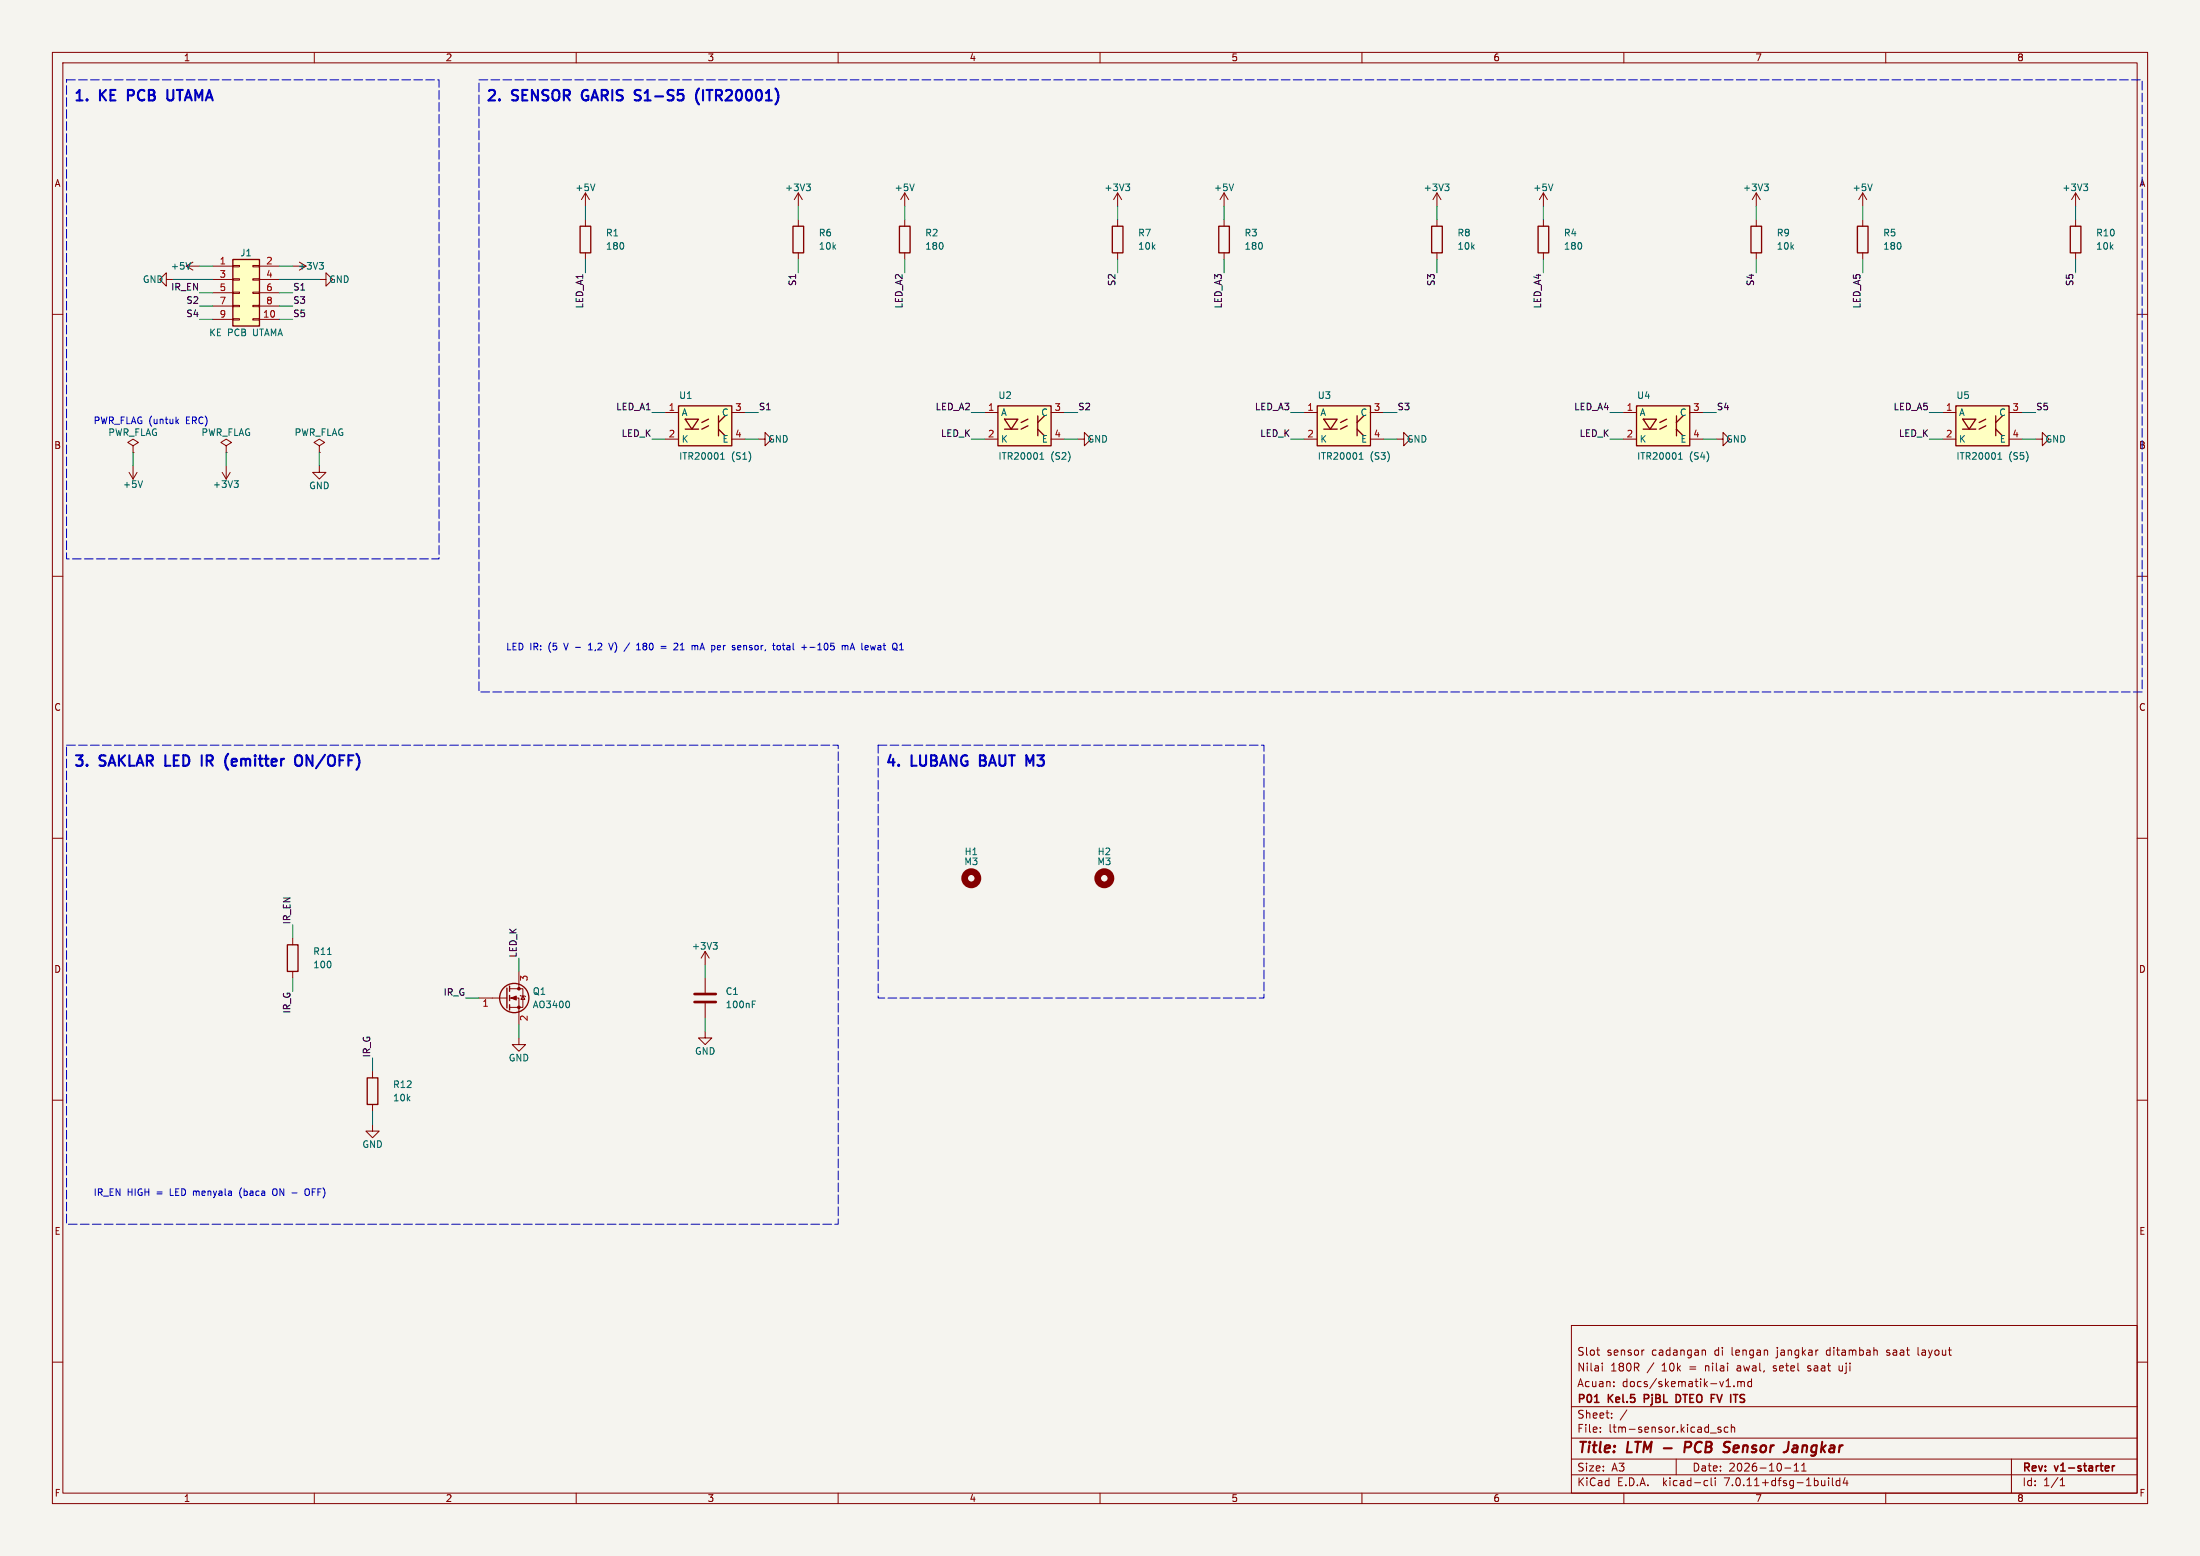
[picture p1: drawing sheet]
<svg xmlns="http://www.w3.org/2000/svg" width="420mm" height="297mm" viewBox="0 0 420 297" stroke-linecap="round" stroke-linejoin="round" font-family="sans-serif">
<path d="M0 0h420v297h-420z" fill="#f5f4ef" stroke="#f5f4ef" stroke-width=".19"/>
<g fill="none" stroke="#840000" stroke-width=".19">
<path d="M10 10h400v277h-400zM12 12h396v273h-396zM60 10v2M110 10v2M160 10v2M210 10v2M260 10v2M310 10v2M360 10v2M111.8 36.8v2.6M111.8 36.8l-.8 1.3M111.8 36.8l.7 1.3"/>
<path d="M152.4 36.8v2.6M152.4 36.8l-.8 1.3M152.4 36.8l.8 1.3M172.7 36.8v2.6M172.7 36.8l-.7 1.3M172.7 36.8l.8 1.3M213.4 36.8v2.6M213.4 36.8l-.8 1.3M213.4 36.8l.7 1.3M233.7 36.8v2.6M233.7 36.8l-.8 1.3M233.7 36.8l.7 1.3"/>
<path d="M274.3 36.8v2.6M274.3 36.8l-.7 1.3M274.3 36.8l.8 1.3M294.6 36.8l-.7 1.3M294.6 36.8v2.6M294.6 36.8l.8 1.3M335.3 36.8v2.6M335.3 36.8l-.8 1.3M335.3 36.8l.7 1.3M355.6 36.8v2.6M355.6 36.8l-.8 1.3M355.6 36.8l.8 1.3"/>
<path d="M396.2 36.8v2.6M396.2 36.8l-.7 1.3M396.2 36.8l.8 1.3M10 60h2M31.7 53.3v-1.2l-1.2 1.2 1.2 1.3v-1.3h1.3M35.6 50.8h2.5M35.6 50.8l1.2 .8M36.8 50l-1.2 .8M40.6 50.8h3.8M40.6 53.3h3.8M40.6 55.9h3.8M40.6 58.4h3.8"/>
<path d="M44.4 58.3h1.3v.2h-1.3zM44.4 55.8h1.3v.2h-1.3zM44.4 53.2h1.3v.3h-1.3zM44.4 50.7h1.3v.2h-1.3zM48.3 58.3h1.2v.2h-1.2zM48.3 55.8h1.2v.2h-1.2zM48.3 53.2h1.2v.3h-1.2zM48.3 50.7h1.2v.2h-1.2zM49.5 50.8h3.8M49.5 53.3h3.8M49.5 55.9h3.8M49.5 58.4h3.8"/>
<path d="M55.9 50.8h2.5M61 53.3h1.2v-1.2l1.3 1.2-1.3 1.3v-1.3M111.8 41.9v1.3M111.8 48.3v1.2M152.4 41.9v1.3M152.4 48.3v1.2M172.7 41.9v1.3M172.7 48.3v1.2M213.4 41.9v1.3M213.4 48.3v1.2M233.7 41.9v1.3M233.7 48.3v1.2"/>
<path d="M274.3 41.9v1.3M274.3 48.3v1.2M294.6 41.9v1.3M294.6 48.3v1.2M335.3 41.9v1.3M335.3 48.3v1.2M355.6 41.9v1.3M355.6 48.3v1.2M396.2 41.9v1.3M396.2 48.3v1.2M408 60h2M40.6 61h3.8"/>
<path d="M44.4 60.8h1.3v.3h-1.3zM48.3 60.8h1.2v.3h-1.2zM49.5 61h3.8M127 78.7h2.5M139.7 78.7h2.5M188 78.7h2.5M200.7 78.7h2.5M248.9 78.7h2.6M261.6 78.7h2.6M309.9 78.7h2.5M322.6 78.7h2.5M370.8 78.7h2.6"/>
<path d="M383.5 78.7h2.6M24.6 90.2l.8 1.2M25.4 85.1l1-.6-1-.7-1 .7 1 .6v1.3M25.4 86.4h.1M25.4 88.9v2.5M26.2 90.2l-.8 1.2M42.4 90.2l.8 1.2M43.2 85.1l1-.6-1-.7-1 .7 1 .6v1.3M43.2 86.4h.1M43.2 88.9v2.5M43.9 90.2l-.7 1.2M61 88.9v1.3h1.2l-1.2 1.2-1.3-1.2h1.3"/>
<path d="M61 85.1l1-.6-1-.7-1.1 .7 1.1 .6v1.3M61 86.4h.1M127 83.8h2.5M139.7 83.8h2.5M144.8 83.8h1.2v-1.2l1.3 1.2-1.3 1.3v-1.3M188 83.8h2.5M200.7 83.8h2.5M205.7 83.8h1.3v-1.2l1.3 1.2-1.3 1.3v-1.3M248.9 83.8h2.6M261.6 83.8h2.6M266.7 83.8h1.3v-1.2l1.2 1.2-1.2 1.3v-1.3M309.9 83.8h2.5"/>
<path d="M322.6 83.8h2.5M327.7 83.8h1.2v-1.2l1.3 1.2-1.3 1.3v-1.3M370.8 83.8h2.6M383.5 83.8h2.6M388.6 83.8h1.3v-1.2l1.3 1.2-1.3 1.3v-1.3M10 110h2M408 110h2M10 160h2M408 160h2M55.9 179.1v1.2M55.9 185.4v1.3M91.4 190.5h5.4"/>
<path d="M97.3 190.5h1.8v5.1M97.3 188.7h2.5v3.6h-2.5M99.1 198.1v1.3h1.2l-1.2 1.3-1.3-1.3h1.3M99.1 185.4v3.3M99.3 190l1 .2M99.8 190.1l.4 .7h-.8zM134.6 196.9v1.2h1.3l-1.3 1.3-1.3-1.3h1.3M134.6 181.6v2.6M134.6 186.7v2.8M134.6 191.5v2.8M134.6 181.6l-.7 1.3M134.6 181.6l.8 1.3"/>
<path d="M10 210h2M71.1 214.6v1.3h1.3l-1.3 1.3-1.3-1.3h1.3M71.1 204.5v1.2M71.1 210.8v1.3M408 210h2M10 260h2M300 253h108v32h-108zM304.8 257.7h.6M305.2 258.7h.2M313.9 257.7l-.3 .1M325 257.8h.5l.1 .9M360.2 258.6l.1 .1"/>
<path d="M360.2 257.8v.3M366.2 257.2v1.3l.2 .2M408 260h2M300 278.5h108M300 274.5h108M300 268.5h108M305.5 273.2v.2M305.5 272.5v.1M305.9 260.2v.1M305.9 260.7v1M307.7 270.5v.2M307.7 269.8v.1"/>
<path d="M308.1 264.5v.2M308.1 263.8v.1M310.6 269.1l-1.3 1.9M320 278.5v3M326.5 273.5h1.2M328.5 272.5l-.3-.1-.3 .2 .1 .2 .5 .2v.3h-.6M329.5 264.7h.9M329.8 263.4l.1-.2v1.5M329.9 272.5l-.5-.1-.2 .3 .1 .6h.6M330.5 272.5l.2-.1 .4 .1 .1 .9M330.5 271.9v1.5M331 264.5v.2"/>
<path d="M331.7 263.8l.5-.1 .2 .2M331.7 263.7v1M332.4 263.9l.2-.2 .3 .1 .1 .9M332.4 263.9v.8M334.4 263.8l-.5-.1-.2 .3 .1 .6h.6M334.4 263.2v1.5M338.5 261.6l.2 .1M338.6 260.8v.3M342.5 279.7l.4-.4v1.5M343.9 279.7l.5-.4v1.5M345.1 261.6l.4 .1M345.3 260.7l-.2 .2 .2 .3"/>
<path d="M351.1 260.7v.8l.2 .2h.2M384 278.5v6.5M60 285v2M110 285v2M160 285v2M210 285v2M260 285v2M300 281.5h108M310 285v2M325.6 282.6l.4 .1M326 283.5l-.4 .1M326.7 282.1v1.3l.2 .2"/>
<path d="M327.4 282.1v.1M327.4 282.6v1M340.7 280.2h1.2M342.5 280.8h.9M343.9 280.8h.9M349.1 282.1v.1M349.1 282.6v1M349.8 282.1v1.3l.2 .2M351.2 282.7l-.4-.1-.3 .3 .2 .6h.5M351.2 282.1v1.5M352.2 282l-.3 1.1h.9M352.6 282.6v1"/>
<path d="M360 285v2M393.3 283.6h.9M393.3 282.5l.4-.4v1.5"/>
</g>
<path d="M304.4 267.7h.9M313.9 267h.6M314.5 266.2h-.6v1.5M320 266.2h.3l.4 .2M320.7 267.5l-.4 .2h-.3M327.8 266.2l.5 1.5M332.2 267.6l.2 .1M332.3 266.3v.5M402.5 279.9l.1 .2-.7 .2M403.3 279.8v1M403.7 279.8l-.3 .1-.1 .2" fill="none" stroke="#840000" stroke-width=".3"/>
<path d="M322.5 275.2h-.7l-.3 2M322.6 276.2l-1 .1M330.1 275.2l.2 .1M342.2 277.1h.9M342.3 276h.8l-.1 1.2M343.2 276.3l-.7 .1-.3 .3" fill="none" stroke="#840000" stroke-width=".4"/>
<g fill="none" stroke="#840000" stroke-width=".25">
<path d="M44.4 49.5h5.1v12.7h-5.1zM110.7 43.2h2.1v5.1h-2.1zM151.4 43.2h2v5.1h-2zM171.7 43.2h2v5.1h-2zM212.3 43.2h2.1v5.1h-2.1zM232.7 43.2h2v5.1h-2zM273.3 43.2h2v5.1h-2zM293.6 43.2h2.1v5.1h-2.1zM334.3 43.2h2v5.1h-2zM354.6 43.2h2v5.1h-2zM395.2 43.2h2.1v5.1h-2.1zM129.5 77.5h10.2v7.6h-10.2z"/>
<path d="M137.2 79.4v3.8M138.4 79.4l-1.2 1.2M190.5 77.5h10.2v7.6h-10.2zM198.1 79.4v3.8M199.4 79.4l-1.3 1.2M251.5 77.5h10.1v7.6h-10.1zM259.1 79.4v3.8M260.3 79.4l-1.2 1.2M312.4 77.5h10.2v7.6h-10.2zM320 79.4v3.8M321.3 79.4l-1.3 1.2M373.4 77.5h10.1v7.6h-10.1z"/>
<path d="M381 79.4v3.8M382.3 79.4l-1.3 1.2M130.8 80h2.5l-1.2 1.9zM130.8 81.9h2.5M135.3 81.3l-1.3 .6M135.3 80l-1.3 .6M137.2 81.9l1.2 1.3M191.8 80h2.5l-1.3 1.9zM191.8 81.9h2.5M196.2 81.3l-1.3 .6M196.2 80l-1.3 .6M198.1 81.9l1.3 1.3"/>
<path d="M252.7 80h2.6l-1.3 1.9zM252.7 81.9h2.6M257.2 81.3l-1.3 .6M257.2 80l-1.3 .6M259.1 81.9l1.2 1.3M313.7 80h2.5l-1.2 1.9zM313.7 81.9h2.5M318.1 81.3l-1.2 .6M318.1 80l-1.2 .6M320 81.9l1.3 1.3M374.6 80h2.6l-1.3 1.9zM374.6 81.9h2.6"/>
<path d="M379.1 81.3l-1.3 .6M379.1 80l-1.3 .6M381 81.9l1.3 1.3M54.9 180.3h2v5.1h-2zM96.8 188.6v3.8M97.3 188.2v1M97.3 190v1M97.3 191.8v1M70.1 205.7h2v5.1h-2z"/>
<circle cx="98.2" cy="190.5" r="2.79"/>
</g>
<g fill="none" stroke="#006464" stroke-width=".19">
<path d="M113.6 35.1l-.4 1.3M153.9 35.1h.8l-.4 .5M154.5 35.6l.2 .2v.4l-.2 .2M174.5 35.1l-.4 1.3M214.9 35.1h.8l-.5 .5M215.4 35.6l.3 .2v.4l-.3 .2M235.5 35.1l-.4 1.3M275.8 35.1h.8l-.4 .5M276.4 35.6l.2 .2v.4l-.2 .2M296.5 35.1l-.5 1.3M336.8 35.1h.8l-.4 .5M337.3 35.6l.3 .2v.4l-.3 .2"/>
<path d="M357.4 35.1l-.4 1.3M397.8 35.1h.7l-.4 .5M398.3 35.6l.2 .2v.4l-.2 .2M36.4 50.1l-.5 1.3M60.9 50.1h.8l-.4 .5M61.5 50.6l.2 .2v.3l-.2 .3M27.2 91.8l-.4 1.2M44.7 91.8h.8l-.4 .4M45.2 92.2l.3 .3v.3l-.3 .2M137.6 87.7h.7M137.6 86.8l.3-.4v1.3M198.5 87.7h.8"/>
<path d="M198.5 86.8l.4-.4v1.3M259.5 87.7h.7M259.5 86.8l.4-.4v1.3M320.5 87.7h.7M320.5 86.8l.3-.4v1.3M381.4 87.7h.7M381.4 86.8l.4-.4v1.3M136.1 179.9h.8l-.4 .5M62.5 182.2h.7M108.6 191.2l.1 .4-.1 .6M136.7 180.4l.2 .2v.3l-.2 .3M143.6 191.7h.4"/>
<path d="M143.6 191.1h.6"/>
</g>
<path d="M132.6 191.3h4.1M132.6 189.7h4.1" fill="none" stroke="#840000" stroke-width=".51"/>
<g fill="#ffffc2" stroke="#ffffc2" stroke-width=".19">
<path d="M312.4 77.5h10.2v7.6h-10.2z"/>
<path d="M129.5 77.5h10.2v7.6h-10.2z"/>
<path d="M251.5 77.5h10.1v7.6h-10.1z"/>
<path d="M190.5 77.5h10.2v7.6h-10.2z"/>
<path d="M373.4 77.5h10.1v7.6h-10.1z"/>
<path d="M44.4 49.5h5.1v12.7h-5.1z"/>
</g>
<g fill="#840000" stroke="#840000" stroke-width=".19">
<path d="M97.5 190.5l1.1-.4v.8z"/>
<circle cx="99.1" cy="192.3" r=".25"/>
<circle cx="99.1" cy="188.7" r=".25"/>
</g>
<g fill="none" stroke="#840000" stroke-width="1.3">
<circle cx="185.4" cy="167.6" r="1.27"/>
<circle cx="210.8" cy="167.6" r="1.27"/>
</g>
<g fill="none" stroke="#0000c2" stroke-width=".19">
<path d="M33.7 80.4l.4 .5M34.1 80l-.5 .5M112.3 124h.8M112.6 123l-.3 .1M116.2 122.8l.4 1.2M120.2 122.7l-1.1 1.6M121.5 124h.8M121.5 123.1l.4-.3v1.2M126.2 123.4h1M126.2 123.7h1M128.7 122.9l.5-.1 .2 .3-.8 .9h.8M132.5 123.2l.2 .2"/>
<path d="M132.7 123.4v.6M132.7 123.4l.1-.2 .3 .1 .1 .7M137.1 123.2l.4 .1M137.5 124h-.4M137.6 123.5l-.6 .1M141 123.2l.4 .1v.2l-.6 .1M141.4 124h-.4M148.3 123.4l.3-.2 .3 .1 .1 .1-.1 .6h-.3l-.3-.2M149.4 123.2h.4M153 123.6h1M154.6 123.6h1M160.8 123.3l.3-.1 .2 .2"/>
<path d="M161.3 123.4l.2-.2 .3 .1 .1 .7M161.3 123.4v.6M162.3 124l.4-1.2 .4 1.2M162.4 123.7h.6M167.1 123.2l-.2 .8-.2-.6M171.7 124h.8M45.9 227.1l-.1 .5 .1 .7M52.6 226.9a.43 .43 0 0 0-.6 .4v.5a.43 .43 0 0 0 .6 .4M59 227.1l-.2-.2a.43 .43 0 0 0-.6 .4v.5a.43 .43 0 0 0 .3 .4 .43 .43 0 0 0 .5-.2"/>
</g>
<g fill="none" stroke="#0000c2" stroke-width=".4">
<path d="M24.4 18.2h.8M25.2 17.2h-.8v2M31.9 18.8l.4 .4 .6-.1M111.3 17.5a1.39 1.39 0 0 0 0 1.4M121.5 18.1l.6 .2M121.5 17.2l.8 .1M122.1 19.1l-.7 .1M133.4 16.9a2.29 2.29 0 0 0 0 3M134.2 17.2v2M44.9 144.8h-.4l-.3 .3 .1 1 .6 .1M45.2 145.3l-1 .2M56.4 144.5a.67 .67 0 0 1 .8-.3 .67 .67 0 0 1 .5 .6v.7a.67 .67 0 0 1-.5 .7 .67 .67 0 0 1-.8-.3"/>
<path d="M58.5 146.2v-2l1.2 2"/>
</g>
<path d="M12.7 15.2h71.1v91.5h-71.1v-91.5M91.4 15.2h317.5v116.9h-317.5v-116.9M12.7 142.2h147.3v91.5h-147.3v-91.5M167.6 142.2h73.7v48.3h-73.7v-48.3" fill="none" stroke="#0000c2" stroke-width=".19" stroke-dasharray="1.7 .6"/>
<g fill="none" stroke="#009600" stroke-width=".19">
<path d="M111.8 39.4v2.5M152.4 39.4v2.5M172.7 39.4v2.5M213.4 39.4v2.5M233.7 39.4v2.5M274.3 39.4v2.5M294.6 39.4v2.5M335.3 39.4v2.5M355.6 39.4v2.5M396.2 39.4v2.5M33 53.3h7.6M38.1 50.8h2.5"/>
<path d="M38.1 55.9h2.5M38.1 58.4h2.5M53.3 50.8h2.6M53.3 53.3h7.7M53.3 55.9h2.6M53.3 58.4h2.6M111.8 49.5v2.6M152.4 49.5v2.6M172.7 49.5v2.6M213.4 49.5v2.6M233.7 49.5v2.6M274.3 49.5v2.6"/>
<path d="M294.6 49.5v2.6M335.3 49.5v2.6M355.6 49.5v2.6M396.2 49.5v2.6M38.1 61h2.5M53.3 61h2.6M124.5 78.7h2.5M142.2 78.7h2.6M185.4 78.7h2.6M203.2 78.7h2.5M246.4 78.7h2.5M264.2 78.7h2.5"/>
<path d="M307.3 78.7h2.6M325.1 78.7h2.6M368.3 78.7h2.5M386.1 78.7h2.5M25.4 86.4v2.5M43.2 86.4v2.5M61 86.4v2.5M124.5 83.8h2.5M142.2 83.8h2.6M185.4 83.8h2.6M203.2 83.8h2.5M246.4 83.8h2.5"/>
<path d="M264.2 83.8h2.5M307.3 83.8h2.6M325.1 83.8h2.6M368.3 83.8h2.5M386.1 83.8h2.5M55.9 176.5v2.6M55.9 186.7v2.5M88.9 190.5h2.5M99.1 182.9v2.5M99.1 195.6v2.5M134.6 184.2v2.5M134.6 194.3v2.6"/>
<path d="M71.1 201.9v2.6M71.1 212.1v2.5"/>
</g>
<g font-size="2.8" fill="#0000c2">
<text x="14" y="19.4">1.</text>
<text x="19.2" y="19.4">KE</text>
<text x="25.3" y="19.4">PCB</text>
<text x="33.6" y="19.4">UTAMA</text>
<text x="92.7" y="19.4">2.</text>
<text x="97.9" y="19.4">SENSOR</text>
<text x="112" y="19.4">GARIS</text>
<text x="122.9" y="19.4">S1-S5</text>
<text x="135.3" y="19.4">(ITR20001)</text>
<text x="14" y="146.4">3.</text>
<text x="19.2" y="146.4">SAKLAR LED</text>
<text x="40.2" y="146.4">IR</text>
<text x="45.5" y="146.4">(emitter</text>
<text x="59.7" y="146.4">ON/OFF)</text>
<text x="168.9" y="146.4">4.</text>
<text x="174.1" y="146.4">LUBANG BAUT M3</text>
</g>
<g font-size="2.8" fill="#840000">
<text x="301" y="277.9">Title:</text>
<text x="310.6" y="277.9">LTM -</text>
<text x="323.2" y="277.9">PCB</text>
<text x="331.5" y="277.9">Sensor</text>
<text x="343.9" y="277.9">Jangkar</text>
</g>
<g font-size="2.1" fill="#840000">
<text x="301" y="262">Nilai</text>
<text x="301" y="259">Slot</text>
<text x="306.7" y="259">sensor</text>
<text x="307.4" y="262">180R</text>
<text x="314.5" y="262">/</text>
<text x="315.4" y="259">cadangan</text>
<text x="317.4" y="262">10k</text>
<text x="322.8" y="262">=</text>
<text x="325.9" y="262">nilai</text>
<text x="327.5" y="259">di</text>
<text x="330.8" y="259">lengan</text>
<text x="332.1" y="262">awal,</text>
<text x="339.2" y="262">setel</text>
<text x="339.6" y="259">jangkar</text>
<text x="346" y="262">saat</text>
<text x="349.2" y="259">ditambah</text>
<text x="352" y="262">uji</text>
<text x="360.9" y="259">saat</text>
<text x="367" y="259">layout</text>
<text x="301" y="268.2">P01</text>
<text x="301" y="265">Acuan:</text>
<text x="307.1" y="268.2">Kel.5</text>
<text x="309.6" y="265">docs/skematik-v1.md</text>
<text x="314.5" y="268.2">PjBL</text>
<text x="321.2" y="268.2">DTEO</text>
<text x="328.5" y="268.2">FV</text>
<text x="332.8" y="268.2">ITS</text>
<text x="301" y="273.7">File:</text>
<text x="301" y="271">Sheet:</text>
<text x="307.1" y="273.7">ltm-sensor.kicad_sch</text>
<text x="301" y="281.1">Size:</text>
<text x="307.6" y="281.1">A3</text>
<text x="323" y="281.1">Date:</text>
<text x="330" y="281.1">2026-10-11</text>
<text x="386" y="281.3">Rev:</text>
<text x="392.4" y="281.3">v1-starter</text>
<text x="301" y="283.9">KiCad</text>
<text x="308.7" y="283.9">E.D.A.</text>
<text x="317.6" y="283.9">kicad-cli</text>
<text x="329.5" y="283.9">7.0.11+dfsg-1build4</text>
<text x="386" y="283.9">Id:</text>
<text x="390.1" y="283.9">1/1</text>
</g>
<g font-size="1.8" fill="#840000">
<text x="35" y="11.9">1</text>
<text x="85" y="11.9">2</text>
<text x="135" y="11.9">3</text>
<text x="185" y="11.9">4</text>
<text x="235" y="11.9">5</text>
<text x="285" y="11.9">6</text>
<text x="335" y="11.9">7</text>
<text x="385" y="11.9">8</text>
<text x="10.3" y="35.9">A</text>
<text x="408.3" y="35.9">A</text>
<text x="10.3" y="85.9">B</text>
<text x="408.2" y="85.9">B</text>
<text x="10.3" y="135.9">C</text>
<text x="408.2" y="135.9">C</text>
<text x="10.3" y="185.9">D</text>
<text x="408.2" y="185.9">D</text>
<text x="10.3" y="235.9">E</text>
<text x="408.3" y="235.9">E</text>
<text x="10.3" y="285.9">F</text>
<text x="35" y="286.9">1</text>
<text x="85" y="286.9">2</text>
<text x="135" y="286.9">3</text>
<text x="185" y="286.9">4</text>
<text x="235" y="286.9">5</text>
<text x="285" y="286.9">6</text>
<text x="335" y="286.9">7</text>
<text x="385" y="286.9">8</text>
<text x="408.3" y="285.9">F</text>
</g>
<g font-size="1.8" fill="#006464">
<text x="109.7" y="36.7">+5V</text>
<text x="149.8" y="36.7">+3V3</text>
<text x="170.7" y="36.7">+5V</text>
<text x="210.7" y="36.7">+3V3</text>
<text x="231.6" y="36.7">+5V</text>
<text x="271.7" y="36.7">+3V3</text>
<text x="292.6" y="36.7">+5V</text>
<text x="332.6" y="36.7">+3V3</text>
<text x="353.6" y="36.7">+5V</text>
<text x="393.6" y="36.7">+3V3</text>
<text x="115.6" y="45.3">R1</text>
<text x="115.6" y="47.9">180</text>
<text x="156.2" y="45.3">R6</text>
<text x="156.2" y="47.9">10k</text>
<text x="176.5" y="45.3">R2</text>
<text x="176.5" y="47.9">180</text>
<text x="217.2" y="45.3">R7</text>
<text x="217.2" y="47.9">10k</text>
<text x="237.5" y="45.3">R3</text>
<text x="237.5" y="47.9">180</text>
<text x="278.1" y="45.3">R8</text>
<text x="278.1" y="47.9">10k</text>
<text x="298.5" y="45.3">R4</text>
<text x="298.5" y="47.9">180</text>
<text x="339.1" y="45.3">R9</text>
<text x="339.1" y="47.9">10k</text>
<text x="359.4" y="45.3">R5</text>
<text x="359.4" y="47.9">180</text>
<text x="400.1" y="45.3">R10</text>
<text x="400.1" y="47.9">10k</text>
<text x="32.5" y="51.7">+5V</text>
<text x="45.8" y="49.1">J1</text>
<text x="56.8" y="51.7">+3V3</text>
<text x="27.2" y="54.2">GND</text>
<text x="62.7" y="54.2">GND</text>
<text x="39.8" y="64.4">KE PCB</text>
<text x="48.4" y="64.4">UTAMA</text>
<text x="129.5" y="76.3">U1</text>
<text x="190.5" y="76.3">U2</text>
<text x="251.5" y="76.3">U3</text>
<text x="312.4" y="76.3">U4</text>
<text x="373.4" y="76.3">U5</text>
<text x="20.6" y="83.4">PWR_FLAG</text>
<text x="38.4" y="83.4">PWR_FLAG</text>
<text x="56.1" y="83.4">PWR_FLAG</text>
<text x="130" y="79.6">A</text>
<text x="137.7" y="79.6">C</text>
<text x="191" y="79.6">A</text>
<text x="198.7" y="79.6">C</text>
<text x="252" y="79.6">A</text>
<text x="259.6" y="79.6">C</text>
<text x="312.9" y="79.6">A</text>
<text x="320.6" y="79.6">C</text>
<text x="373.9" y="79.6">A</text>
<text x="381.6" y="79.6">C</text>
<text x="129.5" y="87.9">ITR20001</text>
<text x="130" y="84.7">K</text>
<text x="137.8" y="84.7">E</text>
<text x="139.6" y="87.9">(S1)</text>
<text x="146.6" y="84.7">GND</text>
<text x="190.5" y="87.9">ITR20001</text>
<text x="191" y="84.7">K</text>
<text x="198.8" y="84.7">E</text>
<text x="200.6" y="87.9">(S2)</text>
<text x="207.5" y="84.7">GND</text>
<text x="251.5" y="87.9">ITR20001</text>
<text x="252" y="84.7">K</text>
<text x="259.8" y="84.7">E</text>
<text x="261.5" y="87.9">(S3)</text>
<text x="268.5" y="84.7">GND</text>
<text x="312.4" y="87.9">ITR20001</text>
<text x="312.9" y="84.7">K</text>
<text x="320.7" y="84.7">E</text>
<text x="322.5" y="87.9">(S4)</text>
<text x="329.4" y="84.7">GND</text>
<text x="373.4" y="87.9">ITR20001</text>
<text x="373.9" y="84.7">K</text>
<text x="381.7" y="84.7">E</text>
<text x="383.5" y="87.9">(S5)</text>
<text x="390.4" y="84.7">GND</text>
<text x="23.4" y="93.3">+5V</text>
<text x="40.5" y="93.3">+3V3</text>
<text x="58.9" y="93.6">GND</text>
<text x="184" y="165.3">M3</text>
<text x="184" y="163.4">H1</text>
<text x="209.4" y="165.3">M3</text>
<text x="209.4" y="163.4">H2</text>
<text x="59.7" y="185">100</text>
<text x="59.7" y="182.5">R11</text>
<text x="132" y="181.5">+3V3</text>
<text x="101.6" y="190.1">Q1</text>
<text x="138.4" y="190.1">C1</text>
<text x="101.6" y="192.6">AO3400</text>
<text x="138.4" y="192.6">100nF</text>
<text x="97" y="202.8">GND</text>
<text x="132.6" y="201.5">GND</text>
<text x="74.9" y="207.9">R12</text>
<text x="74.9" y="210.4">10k</text>
<text x="69.1" y="219.3">GND</text>
</g>
<g font-size="1.8" fill="#a90000">
<text x="41.8" y="50.5">1</text>
<text x="41.8" y="53.1">3</text>
<text x="50.7" y="50.5">2</text>
<text x="50.7" y="53.1">4</text>
<text x="41.8" y="55.6">5</text>
<text x="41.8" y="58.2">7</text>
<text x="50.7" y="55.6">6</text>
<text x="50.7" y="58.2">8</text>
<text x="41.8" y="60.7">9</text>
<text x="50.1" y="60.7">10</text>
<text x="127.6" y="78.5">1</text>
<text x="127.6" y="83.6">2</text>
<text x="140.3" y="78.5">3</text>
<text x="140.3" y="83.6">4</text>
<text x="188.5" y="78.5">1</text>
<text x="188.5" y="83.6">2</text>
<text x="201.2" y="78.5">3</text>
<text x="201.2" y="83.6">4</text>
<text x="249.5" y="78.5">1</text>
<text x="249.5" y="83.6">2</text>
<text x="262.2" y="78.5">3</text>
<text x="262.2" y="83.6">4</text>
<text x="310.4" y="78.5">1</text>
<text x="310.4" y="83.6">2</text>
<text x="323.1" y="78.5">3</text>
<text x="323.1" y="83.6">4</text>
<text x="371.4" y="78.5">1</text>
<text x="371.4" y="83.6">2</text>
<text x="384.1" y="78.5">3</text>
<text x="384.1" y="83.6">4</text>
<text x="101" y="187.4" transform="rotate(-90 101 187.4)">3</text>
<text x="92" y="192.5">1</text>
<text x="101" y="195" transform="rotate(-90 101 195)">2</text>
</g>
<g font-size="1.8" fill="#0f0f0f">
<text x="32.6" y="55.5">IR_EN</text>
<text x="35.5" y="58.1">S2</text>
<text x="55.9" y="58.1">S3</text>
<text x="55.9" y="55.5">S1</text>
<text x="111.4" y="59" transform="rotate(-90 111.4 59)">LED_A1</text>
<text x="152.1" y="54.7" transform="rotate(-90 152.1 54.7)">S1</text>
<text x="172.4" y="59" transform="rotate(-90 172.4 59)">LED_A2</text>
<text x="213" y="54.7" transform="rotate(-90 213 54.7)">S2</text>
<text x="233.3" y="59" transform="rotate(-90 233.3 59)">LED_A3</text>
<text x="274" y="54.7" transform="rotate(-90 274 54.7)">S3</text>
<text x="294.3" y="59" transform="rotate(-90 294.3 59)">LED_A4</text>
<text x="334.9" y="54.7" transform="rotate(-90 334.9 54.7)">S4</text>
<text x="355.2" y="59" transform="rotate(-90 355.2 59)">LED_A5</text>
<text x="395.9" y="54.7" transform="rotate(-90 395.9 54.7)">S5</text>
<text x="35.5" y="60.6">S4</text>
<text x="55.9" y="60.6">S5</text>
<text x="117.5" y="78.4">LED_A1</text>
<text x="118.6" y="83.5">LED_K</text>
<text x="144.8" y="78.4">S1</text>
<text x="178.5" y="78.4">LED_A2</text>
<text x="179.5" y="83.5">LED_K</text>
<text x="205.7" y="78.4">S2</text>
<text x="239.5" y="78.4">LED_A3</text>
<text x="240.5" y="83.5">LED_K</text>
<text x="266.7" y="78.4">S3</text>
<text x="300.4" y="78.4">LED_A4</text>
<text x="301.5" y="83.5">LED_K</text>
<text x="327.7" y="78.4">S4</text>
<text x="361.4" y="78.4">LED_A5</text>
<text x="362.4" y="83.5">LED_K</text>
<text x="388.6" y="78.4">S5</text>
<text x="55.5" y="176.5" transform="rotate(-90 55.5 176.5)">IR_EN</text>
<text x="98.7" y="182.9" transform="rotate(-90 98.7 182.9)">LED_K</text>
<text x="84.6" y="190.2">IR_G</text>
<text x="55.5" y="193.5" transform="rotate(-90 55.5 193.5)">IR_G</text>
<text x="70.8" y="201.9" transform="rotate(-90 70.8 201.9)">IR_G</text>
</g>
<g font-size="1.8" fill="#0000c2">
<text x="17.8" y="81">PWR_FLAG (untuk</text>
<text x="35.6" y="81">ERC)</text>
<text x="96.5" y="124.2">LED IR:</text>
<text x="104.8" y="124.2">(5</text>
<text x="108" y="124.2">V -</text>
<text x="113" y="124.2">1,2</text>
<text x="117.2" y="124.2">V)</text>
<text x="122.8" y="124.2">180</text>
<text x="130.4" y="124.2">21</text>
<text x="134" y="124.2">mA</text>
<text x="137.9" y="124.2">per</text>
<text x="142.1" y="124.2">sensor,</text>
<text x="150.1" y="124.2">total</text>
<text x="155.7" y="124.2">+-105</text>
<text x="163.6" y="124.2">mA</text>
<text x="167.6" y="124.2">lewat</text>
<text x="17.8" y="228.4">IR_EN</text>
<text x="24.3" y="228.4">HIGH</text>
<text x="30" y="228.4">=</text>
<text x="32.7" y="228.4">LED menyala</text>
<text x="46.4" y="228.4">(baca</text>
<text x="52.9" y="228.4">ON -</text>
<text x="59.5" y="228.4">OFF)</text>
</g>
</svg>
